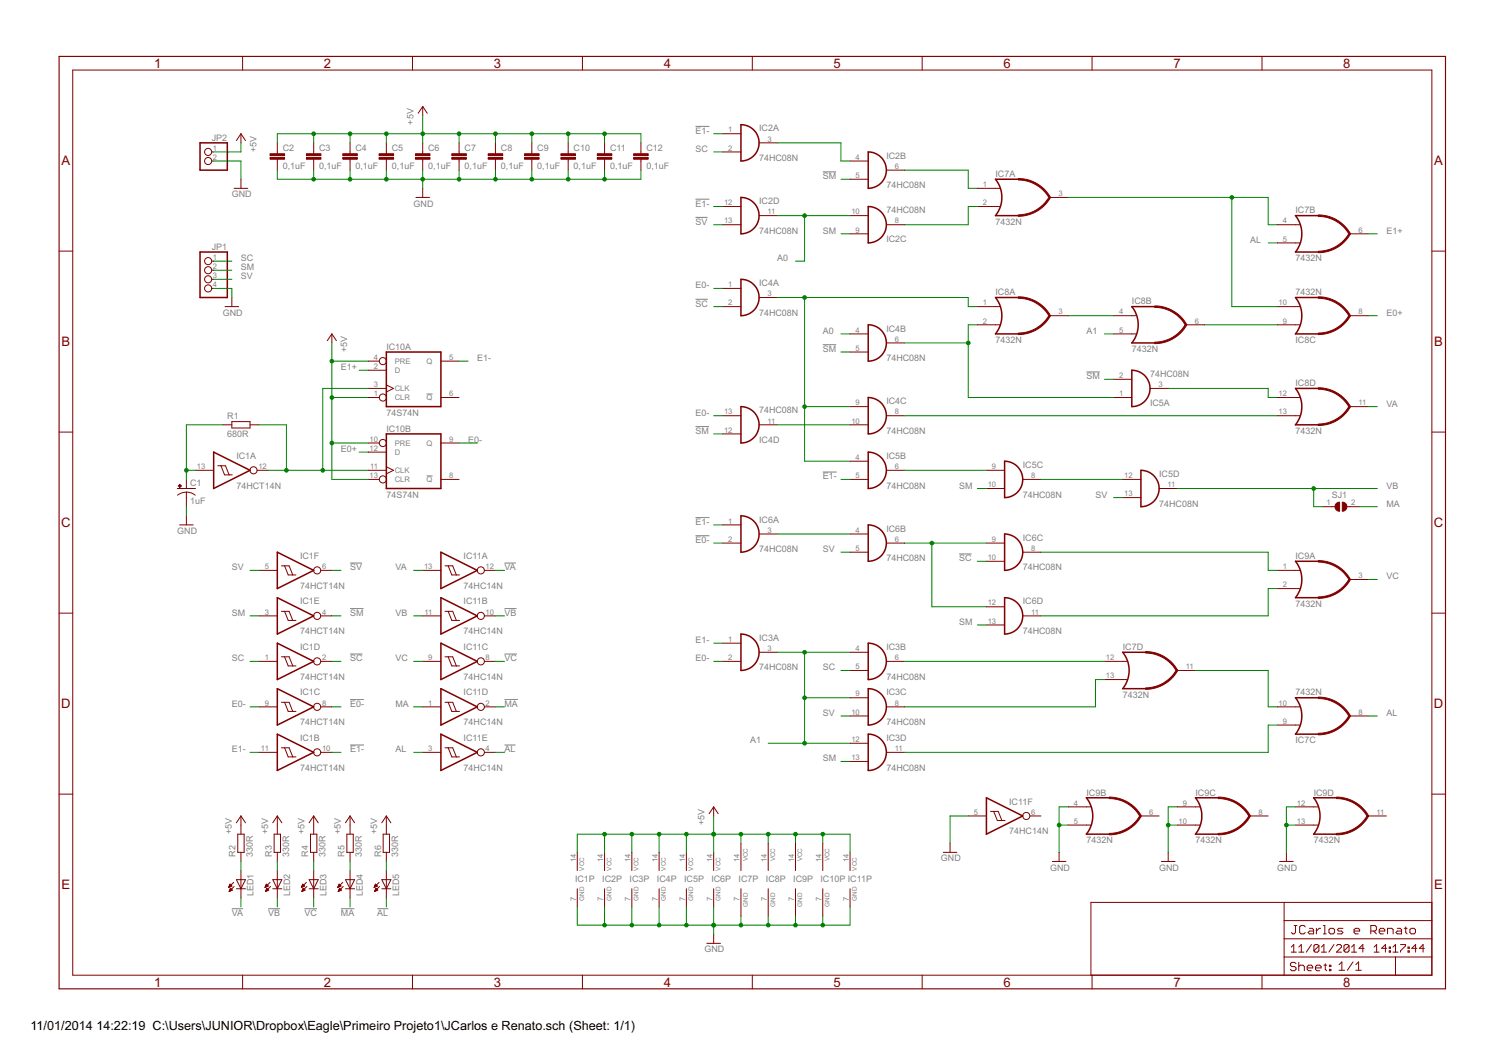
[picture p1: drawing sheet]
<svg xmlns="http://www.w3.org/2000/svg" width="420mm" height="297mm" viewBox="0 0 420 297" stroke-linecap="round" stroke-linejoin="round" font-family="sans-serif">
<g fill="none" stroke="#808080" stroke-width=".28">
<path d="M194.3 35.3h3.9M194.3 55.6h3.9M229.8 48h3.8M194.3 60.7h3.3M194.3 83.5h3.5M229.8 96.2h3.8M119.2 110h1.6M194.3 119.1h3.7M303.5 103.8h3.7M119.2 132.9h1.6M229.8 131.8h3.9M97.8 157.2h3.3"/>
<path d="M140.9 157.2h3.2M194.3 144.5h3.9M194.3 149.6h3.9M267.9 154.6h3.5M97.8 169.9h3.7M140.9 169.9h3.4M97.8 195.3h3.9M97.8 182.6h3.5M140.9 195.3h3.8M140.9 182.6h3.5M97.8 208h3.9M140.9 208h3.1"/>
<path d="M64.8 253.7h3.1M74.9 253.7h3.4M85.1 253.7h3.5M95.2 253.7h3.8M105.4 253.7h3.1"/>
</g>
<g fill="none" stroke="#800000" stroke-width=".42">
<path d="M55.9 39.9h7.6v7.6h-7.6zM207 34.8a5.1 5.1 0 0 1 5.1 5.1 5.1 5.1 0 0 1-5.1 5.1zM207 55.1a5.1 5.1 0 0 1 5.1 5.1 5.1 5.1 0 0 1-5.1 5.1zM242.5 42.4a5.1 5.1 0 0 1 5.1 5.1 5.1 5.1 0 0 1-5.1 5.1zM242.5 57.7a5.1 5.1 0 0 1 5.1 5 5.1 5.1 0 0 1-5.1 5.1zM284.4 50h-6.3a8.1 8.1 0 0 1 0 10.2h6.3M55.9 70.4h7.6v12.7h-7.6zM207 78a5.1 5.1 0 0 1 5.1 5.1 5.1 5.1 0 0 1-5.1 5zM368.3 60.2h-6.4a8.1 8.1 0 0 1 0 10.2h6.4M107.9 98.3h15.3v15.2h-15.3zM242.5 90.7a5.1 5.1 0 0 1 5.1 5 5.1 5.1 0 0 1-5.1 5.1zM284.4 83.1h-6.3a8.1 8.1 0 0 1 0 10.1h6.3"/>
<path d="M322.5 85.6h-6.3a8.1 8.1 0 0 1 0 10.1h6.3M368.3 83.1h-6.4a8.1 8.1 0 0 1 0 10.1h6.4M207 113.5a5.1 5.1 0 0 1 5.1 5.1 5.1 5.1 0 0 1-5.1 5.1zM242.5 111a5.1 5.1 0 0 1 5.1 5.1 5.1 5.1 0 0 1-5.1 5zM316.2 103.4a5.1 5.1 0 0 1 5.1 5 5.1 5.1 0 0 1-5.1 5.1zM368.3 108.4h-6.4a8.1 8.1 0 0 1 0 10.2h6.4M59.7 126.2l10.1 5.1-10.1 5.1zM107.9 121.1h15.3v15.3h-15.3zM242.5 126.2a5.1 5.1 0 0 1 5.1 5.1 5.1 5.1 0 0 1-5.1 5.1zM280.6 128.8a5.1 5.1 0 0 1 5.1 5 5.1 5.1 0 0 1-5.1 5.1zM318.7 131.3a5.1 5.1 0 0 1 5.1 5.1 5.1 5.1 0 0 1-5.1 5.1zM77.5 154.2l10.1 5-10.1 5.1z"/>
<path d="M123.2 154.2l10.1 5-10.1 5.1zM207 144a5.1 5.1 0 0 1 5.1 5.1 5.1 5.1 0 0 1-5.1 5.1zM242.5 146.5a5.1 5.1 0 0 1 5.1 5.1 5.1 5.1 0 0 1-5.1 5.1zM280.6 149.1a5.1 5.1 0 0 1 5.1 5.1 5.1 5.1 0 0 1-5.1 5zM368.3 156.7h-6.4a8.1 8.1 0 0 1 0 10.2h6.4M77.5 179.6l10.1 5-10.1 5.1zM77.5 166.9l10.1 5-10.1 5.1zM123.2 166.9l10.1 5-10.1 5.1zM123.2 179.6l10.1 5-10.1 5.1zM207 177a5.1 5.1 0 0 1 5.1 5.1 5.1 5.1 0 0 1-5.1 5.1zM242.5 179.6a5.1 5.1 0 0 1 5.1 5 5.1 5.1 0 0 1-5.1 5.1zM280.6 166.9a5.1 5.1 0 0 1 5.1 5 5.1 5.1 0 0 1-5.1 5.1z"/>
<path d="M77.5 192.3l10.1 5-10.1 5.1zM123.2 192.3l10.1 5-10.1 5.1zM242.5 192.3a5.1 5.1 0 0 1 5.1 5 5.1 5.1 0 0 1-5.1 5.1zM320 182.1h-6.4a8.1 8.1 0 0 1 0 10.2h6.4M368.3 194.8h-6.4a8.1 8.1 0 0 1 0 10.2h6.4M77.5 205l10.1 5-10.1 5.1zM123.2 205l10.1 5-10.1 5.1zM242.5 205a5.1 5.1 0 0 1 5.1 5 5.1 5.1 0 0 1-5.1 5.1zM275.6 222.7l10.1 5.1-10.1 5.1zM309.8 222.7h-6.3a8.1 8.1 0 0 1 0 10.2h6.3M340.3 222.7h-6.3a8.1 8.1 0 0 1 0 10.2h6.3M373.3 222.7h-6.3a8.1 8.1 0 0 1 0 10.2h6.3"/>
</g>
<g fill="none" stroke="#800000" stroke-width=".28">
<path d="M20.3 19.6h379.7v252.6h-379.7zM67.8 15.7v3.9M115.2 15.7v3.9M162.7 15.7v3.9M210.2 15.7v3.9M257.6 15.7v3.9M305.1 15.7v3.9M352.6 15.7v3.9M67.3 37.3l-1.3 1.9M67.3 37.3l1.3 1.9M67.3 37.3v2.6M77.5 39.9v3"/>
<path d="M87.6 39.9v3M97.8 39.9v3M107.9 39.9v3M118.1 29.7v2.6M118.1 39.9v3M118.1 29.7l1.3 1.9M118.1 29.7l-1.3 1.9M128.2 39.9v3M138.4 39.9v3M148.6 39.9v3M158.7 39.9v3M168.9 39.9v3"/>
<path d="M179 39.9v3M201.9 37.3h5.1M212.1 39.9h5M59.1 42.4h.6M59.1 45h.6M65.4 52.6h3.8M67.3 50v2.6M77.5 44.4v3.1M87.6 44.4v3.1M97.8 44.4v3.1M107.9 44.4v3.1M116.2 55.1h3.8"/>
<path d="M118.1 44.4v3.1M118.1 52.6v2.5M128.2 44.4v3.1M138.4 44.4v3.1M148.6 44.4v3.1M158.7 44.4v3.1M168.9 44.4v3.1M179 44.4v3.1M201.9 42.4h5.1M201.9 57.7h5.1M237.5 45h5M237.5 50h5"/>
<path d="M247.6 47.5h5.1M273 57.7h6.4M273 52.6h6.4M293.3 55.1h5.1M16.5 70.1h3.8M59.1 72.9h.6M59.1 75.4h.6M59.1 78h.6M201.9 62.7h5.1M212.1 60.2h5M237.5 65.3h5M237.5 60.2h5"/>
<path d="M247.6 62.7h5.1M356.8 62.7h6.4M356.8 67.8h6.4M377.1 65.3h5.1M400 70.1h3.8M59.1 80.5h.6M62.9 85.6h3.8M64.8 83.1v2.5M92.7 93.2l-1.3 1.9M92.7 93.2l1.3 1.9M92.7 93.2v2.5M201.9 80.5h5.1"/>
<path d="M201.9 85.6h5.1M212.1 83.1h5M237.5 93.2h5M237.5 98.3h5M247.6 95.7h5.1M273 85.6h6.4M273 90.7h6.4M293.3 88.1h5.1M311.1 93.2h6.4M311.1 88.1h6.4M331.4 90.7h5.1M356.8 85.6h6.4"/>
<path d="M356.8 90.7h6.4M377.1 88.1h5.1M62.2 118.6h2.6M64.8 117.7h5v1.8h-5zM69.8 118.6h2.6M102.9 111h3.1M102.9 108.4h5M102.9 103.4h5M102.9 100.8h3.1M107.9 107.5l2 .9-2 1M123.2 111h5M123.2 100.8h5"/>
<path d="M201.9 116.1h5.1M212.1 118.6h5M237.5 113.5h5M237.5 118.6h5M247.6 116.1h5.1M311.1 111h5.1M311.1 105.9h5.1M321.3 108.4h5M356.8 116.1h6.4M356.8 111h6.4M377.1 113.5h5.1M16.5 120.6h3.8"/>
<path d="M49.5 136.4h5.1M52.1 137.4l1.5 .3 .9 .5M52.1 137.4l-1.1 .1-1.4 .7M52.1 133.8v2.6M52.1 137.4v4.1M54.6 131.3h5.1M60.8 130h2.2l1 2.6M61.7 130l1 2.6h2.2M71.8 131.3h3.1M102.9 131.3h5M102.9 133.8h3.1M102.9 126.2h5"/>
<path d="M102.9 123.7h3.1M107.9 130.3l2 1-2 1M123.2 133.8h5M123.2 123.7h5M201.9 121.1h5.1M237.5 128.8h5M237.5 133.8h5M247.6 131.3h5.1M275.6 131.3h5M275.6 136.4h5M285.7 133.8h5.1M313.6 133.8h5.1"/>
<path d="M313.6 138.9h5.1M323.8 136.4h5.1M400 120.6h3.8M50.2 146.5h3.8M52.1 144v2.5M72.4 159.2h5.1M78.6 158h2.2l1 2.5M79.5 158l1 2.5h2.2M89.6 159.2h3.1M118.1 159.2h5.1M124.3 158h2.2l1 2.5M125.2 158l1 2.5h2.2"/>
<path d="M135.3 159.2h3.1M201.9 146.5h5.1M201.9 151.6h5.1M212.1 149.1h5M237.5 149.1h5M237.5 154.2h5M247.6 151.6h5.1M275.6 151.6h5M275.6 156.7h5M285.7 154.2h5.1M356.8 159.2h6.4M369.5 141.5h3.5"/>
<path d="M376.3 141.5h3.4M16.5 171.2h3.8M72.4 171.9h5.1M78.6 170.7h2.2l1 2.5M79.5 170.7l1 2.5h2.2M89.6 171.9h3.1M118.1 171.9h5.1M124.3 170.7h2.2l1 2.5M125.2 170.7l1 2.5h2.2M135.3 171.9h3.1M201.9 179.6h5.1M275.6 169.4h5"/>
<path d="M275.6 174.5h5M285.7 171.9h5.1M356.8 164.3h6.4M377.1 161.8h5.1M400 171.2h3.8M72.4 184.6h5.1M72.4 197.3h5.1M78.6 183.4h2.2l1 2.5M78.6 196.1h2.2l1 2.5M79.5 183.4l1 2.5h2.2M79.5 196.1l1 2.5h2.2M89.6 184.6h3.1"/>
<path d="M89.6 197.3h3.1M118.1 184.6h5.1M118.1 197.3h5.1M124.3 183.4h2.2l1 2.5M124.3 196.1h2.2l1 2.5M125.2 183.4l1 2.5h2.2M125.2 196.1l1 2.5h2.2M135.3 184.6h3.1M135.3 197.3h3.1M201.9 184.6h5.1M212.1 182.1h5M237.5 182.1h5"/>
<path d="M237.5 187.2h5M237.5 194.8h5M237.5 199.9h5M247.6 184.6h5.1M247.6 197.3h5.1M308.6 184.6h6.3M308.6 189.7h6.3M328.9 187.2h5.1M356.8 197.3h6.4M377.1 199.9h5.1M72.4 210h5.1M78.6 208.8h2.2l1 2.5"/>
<path d="M79.5 208.8l1 2.5h2.2M89.6 210h3.1M118.1 210h5.1M124.3 208.8h2.2l1 2.5M125.2 208.8l1 2.5h2.2M135.3 210h3.1M237.5 207.5h5M237.5 212.6h5M247.6 210h5.1M356.8 202.4h6.4M16.5 221.7h3.8M66.4 232.9h1.8v5.1h-1.8z"/>
<path d="M67.3 227.8v5.1M67.3 238v2.5M67.3 227.8l1.3 1.9M67.3 227.8l-1.3 1.9M76.6 232.9h1.8v5.1h-1.8zM77.5 227.8v5.1M77.5 238v2.5M77.5 227.8l1.2 1.9M77.5 227.8l-1.3 1.9M86.7 232.9h1.8v5.1h-1.8zM87.6 227.8v5.1M87.6 238v2.5"/>
<path d="M87.6 227.8l1.3 1.9M87.6 227.8l-1.2 1.9M96.9 232.9h1.8v5.1h-1.8zM97.8 227.8v5.1M97.8 238v2.5M97.8 227.8l1.3 1.9M97.8 227.8l-1.3 1.9M107 232.9h1.8v5.1h-1.8zM107.9 227.8v5.1M107.9 238v2.5M107.9 227.8l1.3 1.9M107.9 227.8l-1.2 1.9"/>
<path d="M161.3 238v5M168.9 238v5M176.5 238v5M184.1 238v5M191.7 238v5M199.4 225.3l1.2 1.9M199.4 225.3l-1.3 1.9M199.4 225.3v2.5M199.4 238v5M207 235.4v7.6M214.6 235.4v7.6M222.2 235.4v7.6"/>
<path d="M229.8 235.4v7.6M237.5 238v5M263.5 238h3.8M265.4 235.4v2.6M270.5 227.8h5.1M276.7 226.5h2.2l1 2.6M277.6 226.5l1 2.6h2.2M287.7 227.8h3.1M295.9 238v2.5M298.4 225.3h6.4M298.4 230.3h6.4M318.7 227.8h5.1"/>
<path d="M326.3 238v2.5M328.9 225.3h6.3M328.9 230.3h6.3M349.2 227.8h5.1M359.4 238v2.5M361.9 225.3h6.4M361.9 230.3h6.4M382.2 227.8h5.1M400 221.7h3.8M63.9 247.7h.1M63.9 247.6h.3M64 247.5h.5"/>
<path d="M64.1 247.3h.6M64.1 248.8h.1M64.1 247.2h.5M64.1 248.7h.4M64.2 247.1h.3M64.2 248.5h.6M64.2 247h.2M64.2 248.4h.6M64.2 248.3h.5M64.3 246.8l.5 .6-.9 .3zM64.3 246.9h.1M64.3 248.2h.3"/>
<path d="M64.3 248.1h.2M64.4 248l.5 .5-.9 .4zM65.3 246.3l-1.4 1.4M65.4 247.5l-1.4 1.4M66 245.6h2.6l-1.3 2.5zM66 248.1h2.6M67.3 243v7.7M74 247.7h.1M74.1 247.6h.3M74.1 247.5h.6M74.2 247.3h.7M74.2 248.8h.2"/>
<path d="M74.3 247.2h.5M74.3 248.7h.4M74.3 248.5h.7M74.3 247.1h.4M74.4 247h.1M74.4 248.4h.6M74.4 248.3h.4M74.4 246.9h.1M74.4 246.8l.5 .6-.9 .3zM74.5 248.2h.2M74.5 248.1h.1M74.5 248l.6 .5-.9 .4z"/>
<path d="M75.4 246.3l-1.4 1.4M75.6 247.5l-1.4 1.4M76.2 248.1h2.5M76.2 245.6h2.5l-1.2 2.5zM77.5 243v7.7M84.2 247.7h.1M84.3 247.6h.3M84.3 247.5h.5M84.4 247.3h.7M84.4 248.8h.1M84.4 247.2h.5M84.4 248.7h.4"/>
<path d="M84.5 248.5h.6M84.5 247.1h.3M84.5 247h.2M84.5 248.4h.6M84.6 246.9h.1M84.6 248.3h.4M84.6 246.8l.5 .6-.9 .3zM84.6 248.2h.3M84.7 248.1h.1M84.7 248l.5 .5-.9 .4zM85.6 246.3l-1.4 1.4M85.7 247.5l-1.4 1.4"/>
<path d="M86.4 248.1h2.5M86.4 245.6h2.5l-1.3 2.5zM87.6 243v7.7M94.4 247.7h.1M94.4 247.6h.3M94.5 247.5h.5M94.5 248.8h.2M94.5 247.3h.7M94.6 247.2h.5M94.6 248.7h.4M94.6 248.5h.7M94.6 247.1h.4"/>
<path d="M94.7 247h.2M94.7 248.4h.6M94.7 246.9h.1M94.7 248.3h.5M94.7 246.8l.5 .6-.8 .3zM94.8 248.2h.3M94.8 248.1h.1M94.9 248l.5 .5-.9 .4zM95.8 246.3l-1.4 1.4M95.9 247.5l-1.4 1.4M96.5 248.1h2.6M96.5 245.6h2.6l-1.3 2.5z"/>
<path d="M97.8 243v7.7M104.5 247.7h.1M104.6 247.6h.3M104.6 247.5h.6M104.7 248.8h.2M104.7 247.3h.7M104.7 247.2h.6M104.7 248.7h.4M104.8 247.1h.3M104.8 248.5h.6M104.8 247h.2M104.8 248.4h.7"/>
<path d="M104.9 246.9h.1M104.9 248.3h.4M104.9 246.8l.5 .6-.9 .3zM104.9 248.2h.3M105 248.1h.1M105 248l.5 .5-.9 .4zM105.9 246.3l-1.4 1.4M106 247.5l-1.4 1.4M106.7 248.1h2.5M106.7 245.6h2.5l-1.3 2.5zM107.9 243v7.7M161.3 248.1v5.1"/>
<path d="M168.9 248.1v5.1M176.5 248.1v5.1M184.1 248.1v5.1M191.7 248.1v5.1M199.4 248.1v5.1M207 248.1v7.6M214.6 248.1v7.6M222.2 248.1v7.6M229.8 248.1v7.6M237.5 248.1v5.1M294 240.5h3.8M324.4 240.5h3.9"/>
<path d="M357.5 240.5h3.8M358.7 251.9v20.3M358.7 257h41.3M361.5 258.4h.8M361.9 258.4v1.9l-.4 .4h-.4l-.4-.4M364.6 258.8l-.3-.4h-.8l-.4 .4v1.5l.4 .4h.8l.3-.4M365.8 259.2h.8l.4 .3v1.2h-1.2l-.4-.4 .4-.4h1.2M367.7 259.2v1.5M368.9 259.2h-.4l-.8 .7M369.7 258.4h.4v2.3M371.3 259.5l.3-.3h.8l.4 .3v.8l-.4 .4h-.8l-.3-.4zM375.2 259.2h-1.2l-.4 .3 .4 .4h.8l.4 .4-.4 .4h-1.2"/>
<path d="M378.3 259.9h1.5v-.4l-.3-.3h-.8l-.4 .3v.8l.4 .4h.8M382.9 259.9h1.2l.4-.4v-.7l-.4-.4h-1.2v2.3M383.7 259.9l.8 .8M385.3 259.9h1.6v-.4l-.4-.3h-.8l-.4 .3v.8l.4 .4h.8M390.4 259.2h.7l.4 .3v1.2h-1.1l-.4-.4 .4-.4h1.1M392.3 259.2h.8M392.7 258.8v1.5l.4 .4M393.9 259.5l.4-.3h.7l.4 .3v.8l-.4 .4h-.7l-.4-.4zM400 251.9h-95.2v20.3M67.8 272.2v3.9M115.2 272.2v3.9M162.7 272.2v3.9"/>
<path d="M197.5 263.4h3.8M199.4 260.8v2.6M210.2 272.2v3.9M257.6 272.2v3.9M305.1 272.2v3.9M352.6 272.2v3.9M358.7 267.2h41.3M358.7 262.1h41.3M360.7 264.4l.7-.7v2.1M360.7 265.8h1.4M362.1 269l-.4-.3h-.8l-.4 .3v.5l.4 .3h.8l.4 .4v.4l-.4 .4h-.8l-.4-.4M362.8 269.8l.4-.3h.8l.4 .3v1.2"/>
<path d="M362.8 268.7v2.3M362.8 265.8h1.4M362.8 264.4l.7-.7v2.1M365.2 270.2h1.5v-.4l-.4-.3h-.8l-.3 .3v.8l.3 .4h.8M366.4 263.7l-1.5 2.1M367.5 270.2h1.6v-.4l-.4-.3h-.8l-.4 .3v.8l.4 .4h.8M368.4 264.1v1.4l-.3 .3h-.7l-.3-.3M368.4 264.1l-.3-.4h-.7l-.3 .4v1.4M368.4 264.1l-1.3 1.4M369.1 265.8h1.4M369.1 264.4l.7-.7v2.1M369.7 260.7h.8"/>
<path d="M369.8 269.5h.8M370.2 269v1.6l.4 .4M371.4 269.5h.4v.3h-.4zM371.4 270.6h.4v.4h-.4zM372.7 263.7l-1.5 2.1M373.4 264.1l.3-.4h.7l.4 .4v.3l-1.4 1.4h1.4M374.1 269.3l.8-.8v2.4M374.1 270.9h1.5M376.9 264.1v1.4l-.4 .3h-.7l-.3-.3M376.9 264.1l-.4-.4h-.7l-.3 .4v1.4M376.9 264.1l-1.4 1.4M377.6 264.4l.7-.7v2.1"/>
<path d="M377.6 265.8h1.4M378 268.5l-1.6 2.4M378.8 270.9h1.5M378.8 269.3l.7-.8v2.4M381.1 264.8h-1.4l1-1.1v2.1M383.9 265.8h1.4M383.9 264.4l.7-.7v2.1M387.4 264.8h-1.4l1-1.1v2.1M387.6 260.7v-1.5h1.2l.4 .3v1.2M388.1 265.5h.4v.3h-.4zM388.1 264.4h.4v.4h-.4zM389.1 264.4l.7-.7v2.1"/>
<path d="M389.1 265.8h1.4M389.8 267.2v5M391.2 263.7h1.5v.4l-1.5 1.4v.3M393.3 265.5h.4v.3h-.4zM393.3 264.4h.4v.4h-.4zM395.8 264.8h-1.4l1.1-1.1v2.1M397.9 264.8h-1.4l1.1-1.1v2.1"/>
<circle cx="58.1" cy="42.4" r=".99"/>
<circle cx="58.1" cy="45" r=".99"/>
<circle cx="58.1" cy="72.9" r=".99"/>
<circle cx="58.1" cy="75.4" r=".99"/>
<circle cx="58.1" cy="78" r=".99"/>
<circle cx="58.1" cy="80.5" r=".99"/>
<circle cx="107" cy="111" r=".99"/>
<circle cx="107" cy="100.8" r=".99"/>
<circle cx="70.8" cy="131.3" r=".99"/>
<circle cx="107" cy="133.8" r=".99"/>
<circle cx="107" cy="123.7" r=".99"/>
<circle cx="88.6" cy="159.2" r=".99"/>
<circle cx="134.3" cy="159.2" r=".99"/>
<circle cx="88.6" cy="171.9" r=".99"/>
<circle cx="134.3" cy="171.9" r=".99"/>
<circle cx="88.6" cy="197.3" r=".99"/>
<circle cx="88.6" cy="184.6" r=".99"/>
<circle cx="134.3" cy="197.3" r=".99"/>
<circle cx="134.3" cy="184.6" r=".99"/>
<circle cx="88.6" cy="210" r=".99"/>
<circle cx="134.3" cy="210" r=".99"/>
<circle cx="286.7" cy="227.8" r=".99"/>
</g>
<g fill="#800000" stroke="#800000" stroke-width=".28">
<path d="M284.5 60a10 10 0 0 0 8.6-5l.3 .2a10.2 10.2 0 0 1-8.9 5.2z" fill-rule="evenodd"/>
<path d="M284.5 49.8a10.2 10.2 0 0 1 8.9 5.3l-.3 .2a10 10 0 0 0-8.6-5.1z" fill-rule="evenodd"/>
<path d="M368.3 70.1a10 10 0 0 0 8.6-5l.4 .2a10.2 10.2 0 0 1-9 5.2z" fill-rule="evenodd"/>
<path d="M368.3 60a10.2 10.2 0 0 1 9 5.2l-.4 .2a10 10 0 0 0-8.6-5z" fill-rule="evenodd"/>
<path d="M368.3 194.6a10.2 10.2 0 0 1 9 5.2l-.4 .2a10 10 0 0 0-8.6-5z" fill-rule="evenodd"/>
<path d="M368.3 204.7a9.9 9.9 0 0 0 8.6-5l.4 .2a10.4 10.4 0 0 1-9 5.2z" fill-rule="evenodd"/>
<path d="M320 192a9.9 9.9 0 0 0 8.6-5l.4 .2a10.4 10.4 0 0 1-9 5.2z" fill-rule="evenodd"/>
<path d="M320 181.9a10.2 10.2 0 0 1 9 5.2l-.4 .2a9.9 9.9 0 0 0-8.6-5z" fill-rule="evenodd"/>
<path d="M284.5 93a9.9 9.9 0 0 0 8.6-5l.3 .2a10.4 10.4 0 0 1-8.9 5.2z" fill-rule="evenodd"/>
<path d="M284.5 82.9a10.2 10.2 0 0 1 8.9 5.2l-.3 .2a10 10 0 0 0-8.6-5z" fill-rule="evenodd"/>
<path d="M322.6 95.5a9.9 9.9 0 0 0 8.6-5l.3 .2a10.4 10.4 0 0 1-8.9 5.2z" fill-rule="evenodd"/>
<path d="M322.6 85.4a10.2 10.2 0 0 1 8.9 5.2l-.3 .2a9.9 9.9 0 0 0-8.6-5z" fill-rule="evenodd"/>
<path d="M368.3 82.9a10.2 10.2 0 0 1 9 5.2l-.4 .2a10 10 0 0 0-8.6-5z" fill-rule="evenodd"/>
<path d="M368.3 93a9.9 9.9 0 0 0 8.6-5l.4 .2a10.4 10.4 0 0 1-9 5.2z" fill-rule="evenodd"/>
<path d="M368.3 118.4a10 10 0 0 0 8.6-5l.4 .2a10.3 10.3 0 0 1-9 5.2z" fill-rule="evenodd"/>
<path d="M368.3 108.2a10.3 10.3 0 0 1 9 5.3l-.4 .2a9.9 9.9 0 0 0-8.6-5z" fill-rule="evenodd"/>
<path d="M368.3 166.6a10 10 0 0 0 8.6-5l.4 .2a10.2 10.2 0 0 1-9 5.2z" fill-rule="evenodd"/>
<path d="M368.3 156.5a10.3 10.3 0 0 1 9 5.2l-.4 .2a10 10 0 0 0-8.6-5z" fill-rule="evenodd"/>
<path d="M375 140.2a1.27 1.27 0 0 1 1.3 1.3 1.27 1.27 0 0 1-1.3 1.2z" fill-rule="evenodd"/>
<path d="M373.3 140.6l.9-.4v2.5a1.26 1.26 0 0 1-1.1-.7 1.26 1.26 0 0 1 .2-1.4z" fill-rule="evenodd"/>
<path d="M309.9 232.7a9.9 9.9 0 0 0 8.6-5.1l.3 .3a10.3 10.3 0 0 1-8.9 5.2z" fill-rule="evenodd"/>
<path d="M309.9 222.5a10.3 10.3 0 0 1 8.9 5.3l-.3 .2a9.8 9.8 0 0 0-8.6-5.1z" fill-rule="evenodd"/>
<path d="M340.3 232.7a9.9 9.9 0 0 0 8.7-5.1l.3 .3a10.3 10.3 0 0 1-9 5.2z" fill-rule="evenodd"/>
<path d="M340.3 222.5a10.3 10.3 0 0 1 9 5.3l-.3 .2a9.8 9.8 0 0 0-8.7-5.1z" fill-rule="evenodd"/>
<path d="M373.4 232.7a10 10 0 0 0 8.6-5.1l.3 .3a10.3 10.3 0 0 1-8.9 5.2z" fill-rule="evenodd"/>
<path d="M373.4 222.5a10.3 10.3 0 0 1 8.9 5.3l-.3 .2a9.9 9.9 0 0 0-8.6-5.1z" fill-rule="evenodd"/>
</g>
<g fill="#800000" stroke="#800000" stroke-width=".28">
<path d="M49.8 135.6l.9 .1z"/>
<path d="M50.2 135.2l.1 .9z"/>
<path d="M75.4 43.9h4.1v.5h-4.1z"/>
<path d="M75.4 42.9h4.1v.5h-4.1z"/>
<path d="M85.6 43.9h4.1v.5h-4.1z"/>
<path d="M85.6 42.9h4.1v.5h-4.1z"/>
<path d="M95.8 43.9h4v.5h-4z"/>
<path d="M95.8 42.9h4v.5h-4z"/>
<path d="M105.9 43.9h4.1v.5h-4.1z"/>
<path d="M105.9 42.9h4.1v.5h-4.1z"/>
<path d="M116.1 43.9h4v.5h-4z"/>
<path d="M116.1 42.9h4v.5h-4z"/>
<path d="M126.2 43.9h4.1v.5h-4.1z"/>
<path d="M126.2 42.9h4.1v.5h-4.1z"/>
<path d="M136.4 43.9h4v.5h-4z"/>
<path d="M136.4 42.9h4v.5h-4z"/>
<path d="M146.5 43.9h4.1v.5h-4.1z"/>
<path d="M146.5 42.9h4.1v.5h-4.1z"/>
<path d="M156.7 43.9h4.1v.5h-4.1z"/>
<path d="M156.7 42.9h4.1v.5h-4.1z"/>
<path d="M166.9 43.9h4v.5h-4z"/>
<path d="M166.9 42.9h4v.5h-4z"/>
<path d="M177 43.9h4.1v.5h-4.1z"/>
<path d="M177 42.9h4.1v.5h-4.1z"/>
</g>
<path d="M16.5 15.7h387.3v260.4h-387.3z" fill="none" stroke="#800000" stroke-width=".32"/>
<g fill="none" stroke="#008000" stroke-width=".28">
<path d="M67.3 39.9v2.5h-7.6M77.5 39.9v-2.6h101.5v2.6M87.6 37.3v2.6M97.8 37.3v2.6M107.9 37.3v2.6M118.1 32.3v7.6M128.2 37.3v2.6M138.4 37.3v2.6M148.6 37.3v2.6M158.7 37.3v2.6M168.9 37.3v2.6M199.4 37.3h2.5"/>
<path d="M217.1 39.9h17.8v5.1h2.6M59.7 45h7.6v5M77.5 47.5v2.5h101.5v-2.5M87.6 47.5v2.5M97.8 47.5v2.5M107.9 47.5v2.5M118.1 47.5v5.1M128.2 47.5v2.5M138.4 47.5v2.5M148.6 47.5v2.5M158.7 47.5v2.5M168.9 47.5v2.5"/>
<path d="M199.4 42.4h2.5M199.4 57.7h2.5M234.9 50h2.6M252.7 47.5h17.8v5.1h2.5M273 57.7h-2.5v5h-17.8M298.4 55.1h55.9v7.6h2.5M344.1 55.1v30.5h12.7M59.7 78h5.1M59.7 75.4h5.1M59.7 72.9h5.1M199.4 62.7h2.5M217.1 60.2h20.4"/>
<path d="M224.8 60.2v12.7h-2.6M234.9 65.3h2.6M354.3 67.8h2.5M382.2 65.3h2.6M59.7 80.5h5.1v2.6M92.7 95.7v38.1h10.2M199.4 80.5h2.5M199.4 85.6h2.5M217.1 83.1h53.4v2.5h2.5M224.8 83.1v45.7h12.7M234.9 98.3h2.6M234.9 93.2h2.6"/>
<path d="M252.7 95.7h17.8M273 90.7h-2.5v20.3h40.6M298.4 88.1h12.7M308.6 93.2h2.5M336.5 90.7h20.3M382.2 88.1h2.6M62.2 118.6h-10.1v15.2M72.4 118.6h7.6v12.7M92.7 100.8h10.2M92.7 111h10.2M100.3 103.4h2.6M102.9 108.4h-12.7v22.9"/>
<path d="M128.2 100.8h2.6M199.4 116.1h2.5M217.1 118.6h20.4M224.8 113.5h12.7M252.7 116.1h104.1M308.6 105.9h2.5M326.3 108.4h28v2.6h2.5M382.2 113.5h2.6M52.1 131.3h2.5M74.9 131.3h28M92.7 123.7h10.2M100.3 126.2h2.6"/>
<path d="M128.2 123.7h5.1M199.4 121.1h2.5M234.9 133.8h2.6M252.7 131.3h22.9M273 136.4h2.6M290.8 133.8h22.8M311.1 138.9h2.5M328.9 136.4h55.9M367 136.4v5.1h2.5M52.1 141.5v2.5M69.8 159.2h2.6M92.7 159.2h2.5"/>
<path d="M115.5 159.2h2.6M138.4 159.2h2.5M199.4 146.5h2.5M199.4 151.6h2.5M217.1 149.1h20.4M234.9 154.2h2.6M252.7 151.6h22.9M260.3 151.6v17.8h15.3M273 156.7h2.6M290.8 154.2h63.5v5h2.5M379.7 141.5h5.1M69.8 171.9h2.6"/>
<path d="M92.7 171.9h2.5M115.5 171.9h2.6M138.4 171.9h2.5M199.4 179.6h2.5M273 174.5h2.6M356.8 164.3h-2.5v7.6h-63.5M382.2 161.8h2.6M69.8 197.3h2.6M69.8 184.6h2.6M92.7 197.3h2.5M92.7 184.6h2.5M115.5 197.3h2.6"/>
<path d="M115.5 184.6h2.6M138.4 197.3h2.5M138.4 184.6h2.5M199.4 184.6h2.5M217.1 182.1h20.4M224.8 194.8h12.7M224.8 182.1v25.4M234.9 199.9h2.6M234.9 187.2h2.6M252.7 184.6h55.9M308.6 189.7h-2.6v7.6h-53.3M334 187.2h20.3v10.1h2.5"/>
<path d="M382.2 199.9h2.6M69.8 210h2.6M92.7 210h2.5M115.5 210h2.6M138.4 210h2.5M214.6 207.5h22.9M234.9 212.6h2.6M356.8 202.4h-2.5v7.6h-101.6M161.3 238v-5.1h76.2v5.1M168.9 232.9v5.1M176.5 232.9v5.1M184.1 232.9v5.1"/>
<path d="M191.7 232.9v5.1M199.4 227.8v10.2M207 232.9v2.5M214.6 232.9v2.5M222.2 232.9v2.5M229.8 232.9v2.5M270.5 227.8h-5.1v7.6M295.9 230.3h2.5M298.4 225.3h-2.5v12.7M326.3 230.3h2.6M328.9 225.3h-2.6v12.7M359.4 230.3h2.5"/>
<path d="M361.9 225.3h-2.5v12.7M67.3 240.5v2.5M67.3 250.7v2.5M77.5 240.5v2.5M77.5 250.7v2.5M87.6 240.5v2.5M87.6 250.7v2.5M97.8 240.5v2.5M97.8 250.7v2.5M107.9 240.5v2.5M107.9 250.7v2.5M161.3 253.2v5.1h76.2v-5.1"/>
<path d="M168.9 253.2v5.1M176.5 253.2v5.1M184.1 253.2v5.1M191.7 253.2v5.1M199.4 253.2v7.6M207 255.7v2.6M214.6 255.7v2.6M222.2 255.7v2.6M229.8 255.7v2.6"/>
</g>
<g fill="#008000" stroke="#008000" stroke-width=".28">
<circle cx="118.1" cy="37.3" r=".51"/>
<circle cx="87.6" cy="37.3" r=".51"/>
<circle cx="97.8" cy="37.3" r=".51"/>
<circle cx="107.9" cy="37.3" r=".51"/>
<circle cx="128.2" cy="37.3" r=".51"/>
<circle cx="148.6" cy="37.3" r=".51"/>
<circle cx="138.4" cy="37.3" r=".51"/>
<circle cx="158.7" cy="37.3" r=".51"/>
<circle cx="168.9" cy="37.3" r=".51"/>
<circle cx="199.4" cy="232.9" r=".51"/>
<circle cx="168.9" cy="232.9" r=".51"/>
<circle cx="176.5" cy="232.9" r=".51"/>
<circle cx="184.1" cy="232.9" r=".51"/>
<circle cx="191.7" cy="232.9" r=".51"/>
<circle cx="207" cy="232.9" r=".51"/>
<circle cx="214.6" cy="232.9" r=".51"/>
<circle cx="222.2" cy="232.9" r=".51"/>
<circle cx="229.8" cy="232.9" r=".51"/>
<circle cx="92.7" cy="100.8" r=".51"/>
<circle cx="92.7" cy="111" r=".51"/>
<circle cx="92.7" cy="123.7" r=".51"/>
<circle cx="52.1" cy="131.3" r=".51"/>
<circle cx="90.2" cy="131.3" r=".51"/>
<circle cx="80" cy="131.3" r=".51"/>
<circle cx="87.6" cy="50" r=".51"/>
<circle cx="97.8" cy="50" r=".51"/>
<circle cx="107.9" cy="50" r=".51"/>
<circle cx="118.1" cy="50" r=".51"/>
<circle cx="128.2" cy="50" r=".51"/>
<circle cx="138.4" cy="50" r=".51"/>
<circle cx="148.6" cy="50" r=".51"/>
<circle cx="158.7" cy="50" r=".51"/>
<circle cx="168.9" cy="50" r=".51"/>
<circle cx="199.4" cy="258.3" r=".51"/>
<circle cx="168.9" cy="258.3" r=".51"/>
<circle cx="176.5" cy="258.3" r=".51"/>
<circle cx="184.1" cy="258.3" r=".51"/>
<circle cx="191.7" cy="258.3" r=".51"/>
<circle cx="207" cy="258.3" r=".51"/>
<circle cx="214.6" cy="258.3" r=".51"/>
<circle cx="222.2" cy="258.3" r=".51"/>
<circle cx="229.8" cy="258.3" r=".51"/>
<circle cx="295.9" cy="230.3" r=".51"/>
<circle cx="326.3" cy="230.3" r=".51"/>
<circle cx="359.4" cy="230.3" r=".51"/>
<circle cx="224.8" cy="182.1" r=".51"/>
<circle cx="224.8" cy="194.8" r=".51"/>
<circle cx="224.8" cy="207.5" r=".51"/>
<circle cx="224.8" cy="83.1" r=".51"/>
<circle cx="224.8" cy="113.5" r=".51"/>
<circle cx="270.5" cy="95.7" r=".51"/>
<circle cx="367" cy="136.4" r=".51"/>
<circle cx="344.1" cy="55.1" r=".51"/>
<circle cx="224.8" cy="60.2" r=".51"/>
<circle cx="260.3" cy="151.6" r=".51"/>
</g>
<g font-size="4.1" fill="#800000">
<text x="43" y="18.9">1</text>
<text x="90.5" y="18.9">2</text>
<text x="138" y="18.9">3</text>
<text x="185.4" y="18.9">4</text>
<text x="232.9" y="18.9">5</text>
<text x="280.3" y="18.9">6</text>
<text x="327.8" y="18.9">7</text>
<text x="375.3" y="18.9">8</text>
<text x="17.2" y="46.1">A</text>
<text x="400.7" y="46.1">A</text>
<text x="17.2" y="96.7">B</text>
<text x="400.7" y="96.7">B</text>
<text x="17.1" y="147.2">C</text>
<text x="400.6" y="147.2">C</text>
<text x="17.1" y="197.7">D</text>
<text x="400.6" y="197.7">D</text>
<text x="17.2" y="248.3">E</text>
<text x="400.7" y="248.3">E</text>
<text x="43" y="275.4">1</text>
<text x="90.5" y="275.4">2</text>
<text x="138" y="275.4">3</text>
<text x="185.4" y="275.4">4</text>
<text x="232.9" y="275.4">5</text>
<text x="280.3" y="275.4">6</text>
<text x="327.8" y="275.4">7</text>
<text x="375.3" y="275.4">8</text>
</g>
<g font-size="4">
<text x="8.5" y="287.5">11/01/2014</text>
<text x="26.9" y="287.5">14:22:19 C:\Users\JUNIOR\Dropbox\Eagle\Primeiro Projeto1\JCarlos e Renato.sch (Sheet: 1/1)</text>
</g>
<g font-size="2.8" fill="#808080">
<text x="115.6" y="34.8" transform="rotate(-90 115.6 34.8)">+5V</text>
<text x="59.2" y="39.2">JP2</text>
<text x="194.3" y="37.3">E1-</text>
<text x="212.1" y="36.7">IC2A</text>
<text x="71.6" y="42.4" transform="rotate(-90 71.6 42.4)">+5V</text>
<text x="79" y="47.1">0,1uF</text>
<text x="79" y="42">C2</text>
<text x="89.1" y="47.1">0,1uF</text>
<text x="89.1" y="42">C3</text>
<text x="99.3" y="47.1">0,1uF</text>
<text x="99.3" y="42">C4</text>
<text x="109.5" y="47.1">0,1uF</text>
<text x="109.5" y="42">C5</text>
<text x="119.6" y="47.1">0,1uF</text>
<text x="119.6" y="42">C6</text>
<text x="129.8" y="47.1">0,1uF</text>
<text x="129.8" y="42">C7</text>
<text x="139.9" y="47.1">0,1uF</text>
<text x="139.9" y="42">C8</text>
<text x="150.1" y="47.1">0,1uF</text>
<text x="150.1" y="42">C9</text>
<text x="160.3" y="47.1">0,1uF</text>
<text x="160.3" y="42">C10</text>
<text x="170.4" y="47.1">0,1uF</text>
<text x="170.4" y="42">C11</text>
<text x="180.6" y="47.1">0,1uF</text>
<text x="180.6" y="42">C12</text>
<text x="194.3" y="42.4">SC</text>
<text x="212.1" y="45">74HC08N</text>
<text x="247.6" y="44.3">IC2B</text>
<text x="229.8" y="50">SM</text>
<text x="247.6" y="52.6">74HC08N</text>
<text x="278.1" y="49.4">IC7A</text>
<text x="64.8" y="55.1">GND</text>
<text x="115.6" y="57.7">GND</text>
<text x="194.3" y="57.7">E1-</text>
<text x="212.1" y="57">IC2D</text>
<text x="247.6" y="59.4">74HC08N</text>
<text x="361.9" y="59.6">IC7B</text>
<text x="194.3" y="62.7">SV</text>
<text x="212.1" y="65.3">74HC08N</text>
<text x="229.8" y="65.3">SM</text>
<text x="278.1" y="62.7">7432N</text>
<text x="387.3" y="65.3">E1+</text>
<text x="59.2" y="69.7">JP1</text>
<text x="247.6" y="67.7">IC2C</text>
<text x="349.2" y="67.8">AL</text>
<text x="67.3" y="78">SV</text>
<text x="67.3" y="75.4">SM</text>
<text x="67.3" y="72.9">SC</text>
<text x="217.1" y="72.9">A0</text>
<text x="361.9" y="72.9">7432N</text>
<text x="194.3" y="80.5">E0-</text>
<text x="212.1" y="79.9">IC4A</text>
<text x="278.1" y="82.4">IC8A</text>
<text x="361.9" y="82.3">7432N</text>
<text x="62.2" y="88.1">GND</text>
<text x="194.3" y="85.6">SC</text>
<text x="212.1" y="88.1">74HC08N</text>
<text x="316.2" y="85">IC8B</text>
<text x="387.3" y="88.1">E0+</text>
<text x="229.8" y="93.2">A0</text>
<text x="247.6" y="92.6">IC4B</text>
<text x="278.1" y="95.7">7432N</text>
<text x="303.5" y="93.2">A1</text>
<text x="361.9" y="95.6">IC8C</text>
<text x="97" y="98.3" transform="rotate(-90 97 98.3)">+5V</text>
<text x="107.9" y="97.7">IC10A</text>
<text x="133.3" y="100.8">E1-</text>
<text x="229.8" y="98.3">SM</text>
<text x="247.6" y="100.8">74HC08N</text>
<text x="316.2" y="98.3">7432N</text>
<text x="95.2" y="103.4">E1+</text>
<text x="303.5" y="105.9">SM</text>
<text x="321.3" y="105.1">74HC08N</text>
<text x="361.9" y="107.8">IC8D</text>
<text x="247.6" y="112.9">IC4C</text>
<text x="321.3" y="113.4">IC5A</text>
<text x="387.3" y="113.5">VA</text>
<text x="63.5" y="117.1">R1</text>
<text x="107.9" y="116.1">74S74N</text>
<text x="194.3" y="116.1">E0-</text>
<text x="212.1" y="115.3">74HC08N</text>
<text x="63.5" y="121.9">680R</text>
<text x="107.9" y="120.5">IC10B</text>
<text x="130.8" y="123.7">E0-</text>
<text x="194.3" y="121.1">SM</text>
<text x="212.1" y="123.6">IC4D</text>
<text x="247.6" y="121.1">74HC08N</text>
<text x="361.9" y="121.1">7432N</text>
<text x="66" y="128.1">IC1A</text>
<text x="95.2" y="126.2">E0+</text>
<text x="247.6" y="128.1">IC5B</text>
<text x="285.7" y="130.7">IC5C</text>
<text x="53.1" y="135.7">C1</text>
<text x="66" y="136.4">74HCT14N</text>
<text x="229.8" y="133.8">E1-</text>
<text x="247.6" y="136.4">74HC08N</text>
<text x="267.9" y="136.4">SM</text>
<text x="323.8" y="133.2">IC5D</text>
<text x="387.3" y="136.4">VB</text>
<text x="53.1" y="140.6">1uF</text>
<text x="107.9" y="138.9">74S74N</text>
<text x="285.7" y="138.9">74HC08N</text>
<text x="306" y="138.9">SV</text>
<text x="323.8" y="141.5">74HC08N</text>
<text x="372.1" y="138.9">SJ1</text>
<text x="387.3" y="141.5">MA</text>
<text x="49.5" y="149.1">GND</text>
<text x="194.3" y="146.5">E1-</text>
<text x="212.1" y="145.9">IC6A</text>
<text x="247.6" y="148.4">IC6B</text>
<text x="194.3" y="151.6">E0-</text>
<text x="212.1" y="154.2">74HC08N</text>
<text x="229.8" y="154.2">SV</text>
<text x="285.7" y="151">IC6C</text>
<text x="64.8" y="159.2">SV</text>
<text x="83.8" y="156.1">IC1F</text>
<text x="97.8" y="159.2">SV</text>
<text x="110.5" y="159.2">VA</text>
<text x="129.5" y="156.1">IC11A</text>
<text x="141" y="159.2">VA</text>
<text x="247.6" y="156.7">74HC08N</text>
<text x="267.9" y="156.7">SC</text>
<text x="285.7" y="159.2">74HC08N</text>
<text x="361.9" y="156.1">IC9A</text>
<text x="387.3" y="161.8">VC</text>
<text x="83.8" y="164.3">74HCT14N</text>
<text x="129.5" y="164.3">74HC14N</text>
<text x="64.8" y="171.9">SM</text>
<text x="83.8" y="168.8">IC1E</text>
<text x="97.8" y="171.9">SM</text>
<text x="110.5" y="171.9">VB</text>
<text x="129.5" y="168.8">IC11B</text>
<text x="141" y="171.9">VB</text>
<text x="285.7" y="168.8">IC6D</text>
<text x="361.9" y="169.4">7432N</text>
<text x="83.8" y="177">74HCT14N</text>
<text x="129.5" y="177">74HC14N</text>
<text x="194.3" y="179.6">E1-</text>
<text x="212.1" y="178.9">IC3A</text>
<text x="267.9" y="174.5">SM</text>
<text x="285.7" y="177">74HC08N</text>
<text x="64.8" y="184.6">SC</text>
<text x="83.8" y="181.5">IC1D</text>
<text x="97.8" y="184.6">SC</text>
<text x="110.5" y="184.6">VC</text>
<text x="129.5" y="181.5">IC11C</text>
<text x="141" y="184.6">VC</text>
<text x="194.3" y="184.6">E0-</text>
<text x="247.6" y="181.5">IC3B</text>
<text x="313.7" y="181.5">IC7D</text>
<text x="83.8" y="189.7">74HCT14N</text>
<text x="129.5" y="189.7">74HC14N</text>
<text x="212.1" y="187.2">74HC08N</text>
<text x="229.8" y="187.2">SC</text>
<text x="247.6" y="189.7">74HC08N</text>
<text x="64.8" y="197.3">E0-</text>
<text x="83.8" y="194.2">IC1C</text>
<text x="97.8" y="197.3">E0-</text>
<text x="110.5" y="197.3">MA</text>
<text x="129.5" y="194.2">IC11D</text>
<text x="141" y="197.3">MA</text>
<text x="247.6" y="194.2">IC3C</text>
<text x="313.7" y="194.8">7432N</text>
<text x="361.9" y="194">7432N</text>
<text x="83.8" y="202.4">74HCT14N</text>
<text x="129.5" y="202.4">74HC14N</text>
<text x="229.8" y="199.9">SV</text>
<text x="247.6" y="202.4">74HC08N</text>
<text x="387.3" y="199.9">AL</text>
<text x="83.8" y="206.9">IC1B</text>
<text x="129.5" y="206.9">IC11E</text>
<text x="209.5" y="207.5">A1</text>
<text x="247.6" y="206.9">IC3D</text>
<text x="361.9" y="207.4">IC7C</text>
<text x="64.8" y="210">E1-</text>
<text x="83.8" y="215.1">74HCT14N</text>
<text x="97.8" y="210">E1-</text>
<text x="110.5" y="210">AL</text>
<text x="129.5" y="215.1">74HC14N</text>
<text x="141" y="210">AL</text>
<text x="229.8" y="212.6">SM</text>
<text x="247.6" y="215.1">74HC08N</text>
<text x="281.9" y="224.6">IC11F</text>
<text x="303.5" y="222.1">IC9B</text>
<text x="334" y="222.1">IC9C</text>
<text x="367" y="222.1">IC9D</text>
<text x="64.8" y="232.9" transform="rotate(-90 64.8 232.9)">+5V</text>
<text x="74.9" y="232.9" transform="rotate(-90 74.9 232.9)">+5V</text>
<text x="85.1" y="232.9" transform="rotate(-90 85.1 232.9)">+5V</text>
<text x="95.2" y="232.9" transform="rotate(-90 95.2 232.9)">+5V</text>
<text x="105.4" y="232.9" transform="rotate(-90 105.4 232.9)">+5V</text>
<text x="196.8" y="230.3" transform="rotate(-90 196.8 230.3)">+5V</text>
<text x="281.9" y="232.9">74HC14N</text>
<text x="65.8" y="239.2" transform="rotate(-90 65.8 239.2)">R2</text>
<text x="70.6" y="239.2" transform="rotate(-90 70.6 239.2)">330R</text>
<text x="76" y="239.2" transform="rotate(-90 76 239.2)">R3</text>
<text x="80.8" y="239.2" transform="rotate(-90 80.8 239.2)">330R</text>
<text x="86.1" y="239.2" transform="rotate(-90 86.1 239.2)">R4</text>
<text x="90.9" y="239.2" transform="rotate(-90 90.9 239.2)">330R</text>
<text x="96.3" y="239.2" transform="rotate(-90 96.3 239.2)">R5</text>
<text x="101.1" y="239.2" transform="rotate(-90 101.1 239.2)">330R</text>
<text x="106.4" y="239.2" transform="rotate(-90 106.4 239.2)">R6</text>
<text x="111.2" y="239.2" transform="rotate(-90 111.2 239.2)">330R</text>
<text x="303.5" y="235.4">7432N</text>
<text x="334" y="235.4">7432N</text>
<text x="367" y="235.4">7432N</text>
<text x="262.9" y="240.5">GND</text>
<text x="293.3" y="243">GND</text>
<text x="323.8" y="243">GND</text>
<text x="356.8" y="243">GND</text>
<text x="70.9" y="250.2" transform="rotate(-90 70.9 250.2)">LED1</text>
<text x="81" y="250.2" transform="rotate(-90 81 250.2)">LED2</text>
<text x="91.2" y="250.2" transform="rotate(-90 91.2 250.2)">LED3</text>
<text x="101.3" y="250.2" transform="rotate(-90 101.3 250.2)">LED4</text>
<text x="111.5" y="250.2" transform="rotate(-90 111.5 250.2)">LED5</text>
<text x="160.6" y="246.2">IC1P</text>
<text x="168.3" y="246.2">IC2P</text>
<text x="175.9" y="246.2">IC3P</text>
<text x="183.5" y="246.2">IC4P</text>
<text x="191.1" y="246.2">IC5P</text>
<text x="198.7" y="246.2">IC6P</text>
<text x="206.4" y="246.2">IC7P</text>
<text x="214" y="246.2">IC8P</text>
<text x="221.6" y="246.2">IC9P</text>
<text x="229.2" y="246.2">IC10P IC11P</text>
<text x="64.8" y="255.7">VA</text>
<text x="74.9" y="255.7">VB</text>
<text x="85.1" y="255.7">VC</text>
<text x="95.2" y="255.7">MA</text>
<text x="105.4" y="255.7">AL</text>
<text x="196.8" y="265.9">GND</text>
</g>
<g font-size="2.4" fill="#808080">
<text x="203.5" y="37">1</text>
<text x="214.4" y="39.5">3</text>
<text x="59.5" y="42.1">1</text>
<text x="59.5" y="44.6">2</text>
<text x="203.5" y="42.1">2</text>
<text x="239" y="44.6">4</text>
<text x="250" y="47.1">6</text>
<text x="239" y="49.7">5</text>
<text x="274.6" y="52.2">1</text>
<text x="202.3" y="57.3">12</text>
<text x="214.4" y="59.8">11</text>
<text x="237.8" y="59.8">10</text>
<text x="274.6" y="57.3">2</text>
<text x="295.7" y="54.8">3</text>
<text x="202.3" y="62.4">13</text>
<text x="239" y="64.9">9</text>
<text x="250" y="62.4">8</text>
<text x="358.4" y="62.4">4</text>
<text x="379.5" y="64.9">6</text>
<text x="358.4" y="67.5">5</text>
<text x="59.5" y="72.5">1</text>
<text x="59.5" y="75.1">2</text>
<text x="59.5" y="77.6">3</text>
<text x="59.5" y="80.2">4</text>
<text x="203.5" y="80.2">1</text>
<text x="214.4" y="82.7">3</text>
<text x="203.5" y="85.2">2</text>
<text x="274.6" y="85.2">1</text>
<text x="295.7" y="87.8">3</text>
<text x="312.7" y="87.8">4</text>
<text x="357.2" y="85.2">10</text>
<text x="379.5" y="87.8">8</text>
<text x="239" y="92.9">4</text>
<text x="250" y="95.4">6</text>
<text x="274.6" y="90.3">2</text>
<text x="312.7" y="92.9">5</text>
<text x="333.8" y="90.3">6</text>
<text x="358.4" y="90.3">9</text>
<text x="104.4" y="100.5">4</text>
<text x="110.3" y="101.6">PRE</text>
<text x="119.2" y="101.6">Q</text>
<text x="125.5" y="100.5">5</text>
<text x="239" y="97.9">5</text>
<text x="104.4" y="103">2</text>
<text x="110.3" y="104.1">D</text>
<text x="312.7" y="105.5">2</text>
<text x="104.4" y="110.6">1</text>
<text x="104.4" y="108.1">3</text>
<text x="110.3" y="111.7">CLR</text>
<text x="110.3" y="109.2">CLK</text>
<text x="119.2" y="111.7">Q</text>
<text x="125.5" y="110.6">6</text>
<text x="239" y="113.2">9</text>
<text x="312.7" y="110.6">1</text>
<text x="323.6" y="108.1">3</text>
<text x="357.2" y="110.6">12</text>
<text x="379.5" y="113.2">11</text>
<text x="202.3" y="115.7">13</text>
<text x="214.4" y="118.2">11</text>
<text x="237.8" y="118.2">10</text>
<text x="250" y="115.7">8</text>
<text x="357.2" y="115.7">13</text>
<text x="103.2" y="125.9">12</text>
<text x="103.2" y="123.3">10</text>
<text x="110.3" y="124.4">PRE</text>
<text x="119.2" y="124.4">Q</text>
<text x="125.5" y="123.3">9</text>
<text x="202.3" y="120.8">12</text>
<text x="55" y="130.9">13</text>
<text x="72.2" y="130.9">12</text>
<text x="103.4" y="130.9">11</text>
<text x="110.3" y="127">D</text>
<text x="239" y="128.4">4</text>
<text x="250" y="130.9">6</text>
<text x="277.1" y="130.9">9</text>
<text x="103.2" y="133.5">13</text>
<text x="110.3" y="134.6">CLR</text>
<text x="110.3" y="132.1">CLK</text>
<text x="119.2" y="134.6">Q</text>
<text x="125.5" y="133.5">8</text>
<text x="239" y="133.5">5</text>
<text x="275.9" y="136">10</text>
<text x="288.1" y="133.5">8</text>
<text x="314" y="133.5">12</text>
<text x="326.2" y="136">11</text>
<text x="314" y="138.6">13</text>
<text x="370.5" y="141.1">1</text>
<text x="377.5" y="141.1">2</text>
<text x="203.5" y="146.2">1</text>
<text x="214.4" y="148.7">3</text>
<text x="239" y="148.7">4</text>
<text x="203.5" y="151.3">2</text>
<text x="239" y="153.8">5</text>
<text x="250" y="151.3">6</text>
<text x="277.1" y="151.3">9</text>
<text x="288.1" y="153.8">8</text>
<text x="73.9" y="158.9">5</text>
<text x="90" y="158.9">6</text>
<text x="118.5" y="158.9">13</text>
<text x="135.7" y="158.9">12</text>
<text x="275.9" y="156.3">10</text>
<text x="358.4" y="158.9">1</text>
<text x="379.5" y="161.4">3</text>
<text x="358.4" y="164">2</text>
<text x="73.9" y="171.6">3</text>
<text x="90" y="171.6">4</text>
<text x="118.6" y="171.6">11</text>
<text x="135.7" y="171.6">10</text>
<text x="275.9" y="169">12</text>
<text x="288.1" y="171.6">11</text>
<text x="203.5" y="179.2">1</text>
<text x="275.9" y="174.1">13</text>
<text x="73.9" y="184.3">1</text>
<text x="90" y="184.3">2</text>
<text x="119.7" y="184.3">9</text>
<text x="135.7" y="184.3">8</text>
<text x="203.5" y="184.3">2</text>
<text x="214.4" y="181.7">3</text>
<text x="239" y="181.7">4</text>
<text x="250" y="184.3">6</text>
<text x="308.9" y="184.3">12</text>
<text x="239" y="186.8">5</text>
<text x="308.9" y="189.4">13</text>
<text x="331.2" y="186.8">11</text>
<text x="73.9" y="197">9</text>
<text x="90" y="197">8</text>
<text x="119.7" y="197">1</text>
<text x="135.7" y="197">2</text>
<text x="239" y="194.4">9</text>
<text x="250" y="197">8</text>
<text x="357.2" y="197">10</text>
<text x="237.8" y="199.5">10</text>
<text x="358.4" y="202.1">9</text>
<text x="379.5" y="199.5">8</text>
<text x="72.9" y="209.7">11</text>
<text x="90" y="209.7">10</text>
<text x="119.7" y="209.7">3</text>
<text x="135.7" y="209.7">4</text>
<text x="237.8" y="207.1">12</text>
<text x="250" y="209.7">11</text>
<text x="237.8" y="212.2">13</text>
<text x="272" y="227.4">5</text>
<text x="288.1" y="227.4">6</text>
<text x="300" y="224.9">4</text>
<text x="321.1" y="227.4">6</text>
<text x="330.5" y="224.9">9</text>
<text x="351.5" y="227.4">8</text>
<text x="362.3" y="224.9">12</text>
<text x="384.6" y="227.4">11</text>
<text x="300" y="230">5</text>
<text x="329.3" y="230">10</text>
<text x="362.3" y="230">13</text>
<text x="160.9" y="240.7" transform="rotate(-90 160.9 240.7)">14</text>
<text x="168.5" y="240.7" transform="rotate(-90 168.5 240.7)">14</text>
<text x="176.2" y="240.7" transform="rotate(-90 176.2 240.7)">14</text>
<text x="183.8" y="240.7" transform="rotate(-90 183.8 240.7)">14</text>
<text x="191.4" y="240.7" transform="rotate(-90 191.4 240.7)">14</text>
<text x="199" y="240.7" transform="rotate(-90 199 240.7)">14</text>
<text x="206.6" y="240.7" transform="rotate(-90 206.6 240.7)">14</text>
<text x="214.3" y="240.7" transform="rotate(-90 214.3 240.7)">14</text>
<text x="221.9" y="240.7" transform="rotate(-90 221.9 240.7)">14</text>
<text x="229.5" y="240.7" transform="rotate(-90 229.5 240.7)">14</text>
<text x="237.1" y="240.7" transform="rotate(-90 237.1 240.7)">14</text>
<text x="160.9" y="251.6" transform="rotate(-90 160.9 251.6)">7</text>
<text x="168.5" y="251.6" transform="rotate(-90 168.5 251.6)">7</text>
<text x="176.2" y="251.6" transform="rotate(-90 176.2 251.6)">7</text>
<text x="183.8" y="251.6" transform="rotate(-90 183.8 251.6)">7</text>
<text x="191.4" y="251.6" transform="rotate(-90 191.4 251.6)">7</text>
<text x="199" y="251.6" transform="rotate(-90 199 251.6)">7</text>
<text x="206.6" y="251.6" transform="rotate(-90 206.6 251.6)">7</text>
<text x="214.3" y="251.6" transform="rotate(-90 214.3 251.6)">7</text>
<text x="221.9" y="251.6" transform="rotate(-90 221.9 251.6)">7</text>
<text x="229.5" y="251.6" transform="rotate(-90 229.5 251.6)">7</text>
<text x="237.1" y="251.6" transform="rotate(-90 237.1 251.6)">7</text>
</g>
<g font-size="2" fill="#808080">
<text x="163.2" y="243" transform="rotate(-90 163.2 243)">VCC</text>
<text x="170.8" y="243" transform="rotate(-90 170.8 243)">VCC</text>
<text x="178.4" y="243" transform="rotate(-90 178.4 243)">VCC</text>
<text x="186" y="243" transform="rotate(-90 186 243)">VCC</text>
<text x="193.7" y="243" transform="rotate(-90 193.7 243)">VCC</text>
<text x="201.3" y="243" transform="rotate(-90 201.3 243)">VCC</text>
<text x="208.9" y="240.5" transform="rotate(-90 208.9 240.5)">VCC</text>
<text x="216.5" y="240.5" transform="rotate(-90 216.5 240.5)">VCC</text>
<text x="224.1" y="240.5" transform="rotate(-90 224.1 240.5)">VCC</text>
<text x="231.7" y="240.5" transform="rotate(-90 231.7 240.5)">VCC</text>
<text x="239.4" y="243" transform="rotate(-90 239.4 243)">VCC</text>
<text x="163.2" y="251.4" transform="rotate(-90 163.2 251.4)">GND</text>
<text x="170.8" y="251.4" transform="rotate(-90 170.8 251.4)">GND</text>
<text x="178.4" y="251.4" transform="rotate(-90 178.4 251.4)">GND</text>
<text x="186" y="251.4" transform="rotate(-90 186 251.4)">GND</text>
<text x="193.7" y="251.4" transform="rotate(-90 193.7 251.4)">GND</text>
<text x="201.3" y="251.4" transform="rotate(-90 201.3 251.4)">GND</text>
<text x="239.4" y="251.4" transform="rotate(-90 239.4 251.4)">GND</text>
<text x="208.9" y="253.2" transform="rotate(-90 208.9 253.2)">GND</text>
<text x="216.5" y="253.2" transform="rotate(-90 216.5 253.2)">GND</text>
<text x="224.1" y="253.2" transform="rotate(-90 224.1 253.2)">GND</text>
<text x="231.7" y="253.2" transform="rotate(-90 231.7 253.2)">GND</text>
</g>
</svg>
